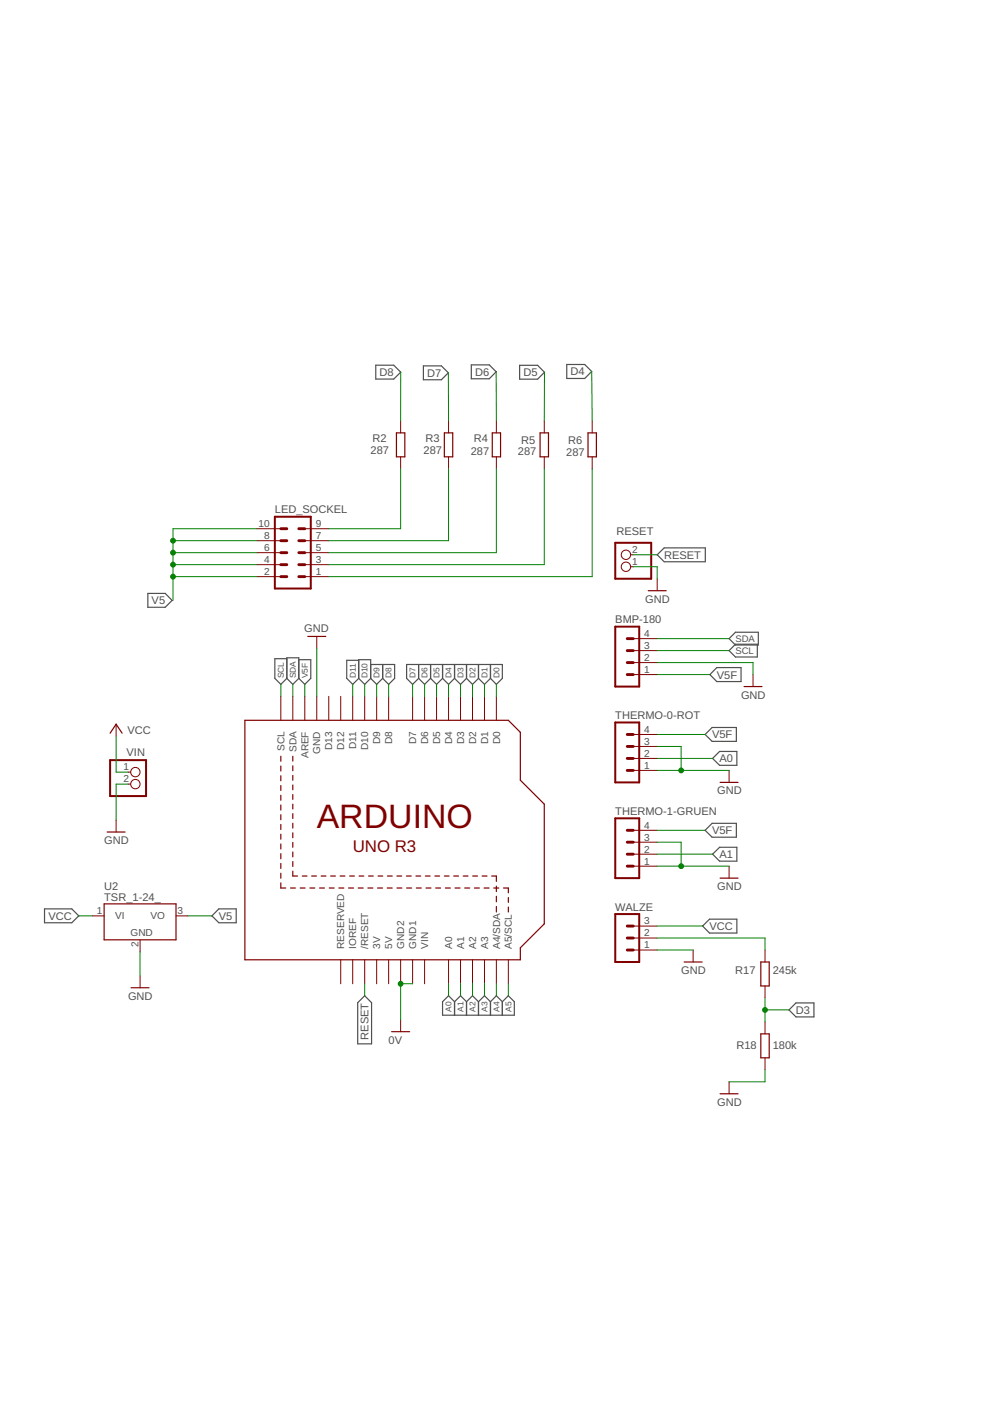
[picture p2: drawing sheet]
<svg xmlns="http://www.w3.org/2000/svg" width="210mm" height="297mm" viewBox="0 0 210 297" stroke-linecap="round" stroke-linejoin="round" font-family="sans-serif">
<g fill="none" stroke="#505050" stroke-width=".25">
<path d="M79.7 77.4h3.8l1.5 1.5-1.5 1.5h-3.8zM89.8 77.6h3.8l1.5 1.4-1.5 1.5h-3.8zM99.9 77.4h3.8l1.5 1.4-1.5 1.5h-3.8zM110.2 77.4h3.8l1.4 1.5-1.4 1.5h-3.8zM120.2 77.3h3.8l1.5 1.5-1.5 1.4h-3.8zM139.3 117.6l1.5-1.4h8.7v2.9h-8.7zM31.3 125.8h3.7l1.5 1.5-1.5 1.5h-3.7zM60.8 139.7h-2.5v4.1l1.2 1.3 1.3-1.3M63.4 139.9h2.5v3.9l-1.3 1.3-1.2-1.3M76.1 140h-2.6v3.8l1.3 1.3 1.3-1.3M154.6 135.4l1.3-1.4h4.9v2.8h-4.9zM154.6 137.9l1.3-1.3h4.7v2.7h-4.7z"/>
<path d="M60.8 143.8l1.3 1.3 1.3-1.3M60.8 143.8v-4.3h2.6v4.3M76.1 143.8v-3.9h2.5v3.9M76.1 143.8l1.2 1.3 1.3-1.3M78.6 140.9h5.1v2.9l-1.3 1.3-1.3-1.3M78.6 143.8l1.3 1.3 1.2-1.3M81.1 140.9v2.9M88.8 143.8l-1.3 1.3-1.3-1.3v-2.9h20.3v2.9l-1.3 1.3-1.2-1.3M88.8 143.8l1.2 1.3 1.3-1.3M88.8 140.9v2.9M91.3 143.8l1.3 1.3 1.2-1.3M91.3 140.9v2.9"/>
<path d="M93.8 140.9v2.9M93.8 143.8l1.3 1.3 1.3-1.3M96.4 140.9v2.9M96.4 143.8l1.2 1.3 1.3-1.3M98.9 140.9v2.9M98.9 143.8l1.3 1.3 1.3-1.3M101.5 140.9v2.9M101.5 143.8l1.2 1.3 1.3-1.3M104 140.9v2.9M151 154.2h5.1v3h-5.1l-1.5-1.5zM152 141.5h5.1v3h-5.1l-1.5-1.5zM152.6 159.3h3.6v3h-3.6l-1.5-1.5z"/>
<path d="M151 174.6h5.1v2.9h-5.1l-1.5-1.5zM9.4 192.7h5.8l1.5 1.5-1.5 1.4h-5.8zM46.4 192.7h3.7v2.9h-3.7l-1.5-1.4zM149 196.3l1.4-1.4h5.8v2.9h-5.8zM151.1 181.1l1.5-1.5h3.6v3h-3.6zM75.8 212.6l1.5-1.5 1.5 1.5v8.7h-3zM96.4 212.4l-1.3-1.3-1.3 1.3v2.8h15.3v-2.8l-1.3-1.3-1.3 1.3M96.4 212.4v2.8M96.4 212.4l1.2-1.3 1.3 1.3M98.9 212.4v2.8M98.9 212.4l1.3-1.3 1.3 1.3M101.5 212.4v2.8"/>
<path d="M101.5 212.4l1.2-1.3 1.3 1.3M104 212.4v2.8M104 212.4l1.2-1.3 1.3 1.3M106.5 212.4v2.8M167.3 214.1l1.5-1.5h3.8v3h-3.8z"/>
</g>
<g fill="none" stroke="#800000" stroke-width=".25">
<path d="M84.1 91.8h1.7v5.1h-1.7zM94.2 91.8h1.8v5.1h-1.8zM104.4 91.8h1.7v5.1h-1.7zM114.5 91.8h1.8v5.1h-1.8zM124.7 91.8h1.7v5.1h-1.7zM65.3 134.9h3.8M137.4 125.2h3.8M23.3 155.4l1.3-1.9 1.3 1.9M51.9 152.7h55.9l2.5 2.6v10.1l5.1 5.1v25.4l-5.1 5.1v2.5h-58.4zM157.8 145.6h3.8M22.7 176.4h3.8M59.5 160.3v1.1"/>
<path d="M59.5 162.4v1.1M59.5 164.5v1M59.5 166.5v1.1M59.5 168.6v1.1M59.5 170.7v1M59.5 172.7v1.1M59.5 174.8v1.1M59.5 176.9v1M59.5 178.9v1.1M62.1 160.3v1.1M62.1 162.4v1M62.1 164.4v1"/>
<path d="M62.1 166.4v1M62.1 168.5v1M62.1 170.5v1M62.1 172.5v1M62.1 174.5v1.1M62.1 176.6v1M62.1 178.6v1M152.7 165.9h3.8M22.1 191.6h15.2v7.7h-15.2zM59.5 181v1.1M59.5 183.1v1M59.5 185.1v1.1"/>
<path d="M59.5 187.2v1.1h1.1M61.6 188.3h1M62.1 180.6v1.1M62.1 182.7v1M62.1 184.7v1h1M63.6 188.3h1.1M64.1 185.7h1M65.7 188.3h1M66.1 185.7h1M67.8 188.3h1M68.1 185.7h1M69.8 188.3h1"/>
<path d="M70.1 185.7h1M71.8 188.3h1.1M72.1 185.7h1M73.9 188.3h1.1M74.1 185.7h1M75.9 188.3h1.1M76.1 185.7h1M78 188.3h1.1M78.1 185.7h1M80.1 188.3h1M80.2 185.7h1M82.1 188.3h1.1"/>
<path d="M82.1 185.7h1.1M84.2 188.3h1M84.2 185.7h1M86.2 185.7h1M86.2 188.3h1.1M88.2 185.7h1M88.3 188.3h1M90.2 185.7h1M90.3 188.3h1.1M92.2 185.7h1M92.4 188.3h1M94.2 185.7h1"/>
<path d="M94.4 188.3h1.1M96.2 185.7h1M96.5 188.3h1M98.2 185.7h1M98.5 188.3h1.1M100.2 185.7h1M100.6 188.3h1M102.2 185.7h1.1M102.6 188.3h1.1M104.2 185.7h1v1.2M104.7 188.3h1M105.2 187.9v1.1"/>
<path d="M105.2 190v1.2M105.2 192.2v1.2M106.7 188.3h1.1v1M107.8 190.3v1M107.8 192.3v1.1M152.7 186.2h3.8M27.8 209.4h3.8M83 218.7h3.8M145.1 204h3.8M161.3 204h1.8v5h-1.8zM161.3 219.2h1.8v5.1h-1.8zM152.7 231.9h3.8"/>
</g>
<g fill="none" stroke="#800000" stroke-width=".21">
<path d="M84.9 89.2v2.6M84.9 96.9v2.5M95.1 89.2v2.6M95.1 96.9v2.5M105.2 89.2v2.6M105.2 96.9v2.5M115.4 89.2v2.6M115.4 96.9v2.5M125.6 89.2v2.6M125.6 96.9v2.5M54.5 119.7h5M54.5 117.2h5"/>
<path d="M54.5 114.6h5M54.5 112.1h5M64.6 119.7h5.1M64.6 117.2h5.1M64.6 114.6h5.1M64.6 112.1h5.1M133.7 117.6h.6M54.5 122.3h5M64.6 122.3h5.1M67.2 134.9v2.6M133.7 120.2h.6M134.3 137.9h5"/>
<path d="M134.3 135.4h5M139.3 122.7v2.5M24.6 153.5v2.6M59.5 147.6v5.1M62.1 147.6v5.1M64.6 147.6v5.1M67.2 147.6v5.1M69.7 147.6v5.1M72.2 147.6v5.1M74.8 147.6v5.1M77.3 147.6v5.1M79.9 147.6v5.1"/>
<path d="M82.4 147.6v5.1M87.5 147.6v5.1M90 147.6v5.1M92.6 147.6v5.1M95.1 147.6v5.1M97.6 147.6v5.1M100.2 147.6v5.1M102.7 147.6v5.1M105.2 147.6v5.1M134.3 158.3h5M134.3 155.7h5M134.3 143h5"/>
<path d="M134.3 140.5h5M159.7 143v2.6M24.6 173.9v2.5M27.2 163.7h.5M27.2 166.2h.5M134.3 178.6h5M134.3 176h5M134.3 163.3h5M134.3 160.8h5M154.6 163.3v2.6M19.5 194.2h2.6M29.7 199.3v2.5"/>
<path d="M37.3 194.2h2.6M134.3 183.6h5M134.3 181.1h5M134.3 198.9h5M134.3 196.3h5M154.6 183.6v2.6M29.7 206.9v2.5M72.2 203.5v5.1M74.8 203.5v5.1M77.3 203.5v5.1M79.9 203.5v5.1M82.4 203.5v5.1"/>
<path d="M84.9 203.5v5.1M84.9 216.2v2.5M87.5 203.5v5.1M90 203.5v5.1M95.1 203.5v5.1M97.6 203.5v5.1M100.2 203.5v5.1M102.7 203.5v5.1M105.2 203.5v5.1M107.8 203.5v5.1M134.3 201.4h5M147 201.4v2.6"/>
<path d="M162.2 201.4v2.6M162.2 209v2.6M162.2 216.7v2.5M154.6 229.4v2.5M162.2 224.3v2.5"/>
<circle cx="132.7" cy="117.6" r=".99"/>
<circle cx="132.7" cy="120.2" r=".99"/>
<circle cx="28.7" cy="163.7" r=".99"/>
<circle cx="28.7" cy="166.2" r=".99"/>
</g>
<path d="M58.3 109.6h7.6v15.2h-7.6zM130.5 115.1h7.6v7.6h-7.6zM130.5 132.9h5v12.7h-5zM130.5 153.2h5v12.7h-5zM23.3 161.2h7.7v7.6h-7.7zM130.5 173.5h5v12.7h-5zM130.5 193.8h5v10.2h-5z" fill="none" stroke="#800000" stroke-width=".42"/>
<g fill="none" stroke="#800000" stroke-width=".61">
<path d="M59.5 117.2h1.3M59.5 119.7h1.3M59.5 112.1h1.3M59.5 114.6h1.3M63.4 117.2h1.2M63.4 119.7h1.2M63.4 112.1h1.2M63.4 114.6h1.2M59.5 122.3h1.3M63.4 122.3h1.2M133 137.9h1.3M133 135.4h1.3"/>
<path d="M133 158.3h1.3M133 155.7h1.3M133 140.5h1.3M133 143h1.3M133 178.6h1.3M133 176h1.3M133 160.8h1.3M133 163.3h1.3M133 181.1h1.3M133 183.6h1.3M133 196.3h1.3M133 198.9h1.3"/>
<path d="M133 201.4h1.3"/>
</g>
<g fill="none" stroke="#008000" stroke-width=".21">
<path d="M85 78.9l-.1 10.3M95.1 79v10.2M105.2 78.8v10.4M115.4 78.9v10.3M125.5 78.8l.1 10.4M84.9 99.4v12.7h-15.2M95.1 99.4v15.2h-25.4M105.2 99.4v17.8h-35.5M115.4 99.4v20.3h-45.7M125.6 99.4v22.9h-55.9M36.7 114.6h17.8M36.7 117.2h17.8"/>
<path d="M36.7 119.7h17.8M54.5 112.1h-17.8v15.2M134.3 117.6h5M36.7 122.3h17.8M67.2 137.5v10.1M134.3 120.2h5v2.5M139.3 135.4h15.3M139.3 137.9h15.3M24.6 156.1v7.6h2.6M59.5 145.1v2.5M62.1 145.1v2.5M64.6 145.1v2.5"/>
<path d="M74.8 145.1v2.5M77.3 145.1v2.5M79.9 145.1v2.5M82.4 145.1v2.5M87.5 145.1v2.5M90 145.1v2.5M92.6 145.1v2.5M95.1 145.1v2.5M97.6 145.1v2.5M100.2 145.1v2.5M102.7 145.1v2.5M105.2 145.1v2.5"/>
<path d="M139.3 158.3h5.1v5M139.3 140.5h20.4v2.5M139.3 143h11.2M139.3 155.7h10.2M27.2 166.2h-2.6v7.7M139.3 178.6h5.1v5M139.3 163.3h15.3M139.3 160.8h11.8M139.3 176h10.2M16.7 194.2h2.8M39.9 194.2h5M139.3 183.6h15.3"/>
<path d="M139.3 198.9h22.9v2.5M139.3 181.1h11.8M139.3 196.3h9.7M29.7 201.8v5.1M77.3 208.6v2.5M87.5 208.6h-2.6v7.6M95.1 208.6v2.5M97.6 208.6v2.5M100.2 208.6v2.5M102.7 208.6v2.5M105.2 208.6v2.5M107.8 208.6v2.5"/>
<path d="M139.3 201.4h7.7M162.2 211.6v5.1M162.2 214.1h5.1M162.2 226.8v2.6h-7.6"/>
</g>
<g fill="#008000" stroke="#008000" stroke-width=".21">
<circle cx="84.9" cy="208.6" r=".51"/>
<circle cx="144.4" cy="183.6" r=".51"/>
<circle cx="144.4" cy="163.3" r=".51"/>
<circle cx="162.2" cy="214.1" r=".51"/>
<circle cx="36.7" cy="114.6" r=".51"/>
<circle cx="36.7" cy="117.2" r=".51"/>
<circle cx="36.7" cy="119.7" r=".51"/>
<circle cx="36.7" cy="122.3" r=".51"/>
</g>
<text font-size="7.2" fill="#800000" x="67.2" y="175.6">ARDUINO</text>
<text font-size="3.6" fill="#800000" x="74.8" y="180.7">UNO R3</text>
<g font-size="2.3" fill="#505050">
<text x="80.5" y="79.7">D8</text>
<text x="90.6" y="79.9">D7</text>
<text x="100.7" y="79.7">D6</text>
<text x="111" y="79.8">D5</text>
<text x="121" y="79.6">D4</text>
<text x="79" y="93.8">R2</text>
<text x="90.2" y="93.7">R3</text>
<text x="100.5" y="93.7">R4</text>
<text x="110.5" y="94.1">R5</text>
<text x="120.5" y="94.2">R6</text>
<text x="78.6" y="96.3">287</text>
<text x="89.8" y="96.4">287</text>
<text x="99.8" y="96.4">287</text>
<text x="109.8" y="96.5">287</text>
<text x="120.1" y="96.6">287</text>
<text x="58.3" y="108.8">LED_SOCKEL</text>
<text x="130.7" y="113.5">RESET</text>
<text x="140.8" y="118.5">RESET</text>
<text x="32.1" y="128.1">V5</text>
<text x="136.8" y="127.8">GND</text>
<text x="64.5" y="134.1">GND</text>
<text x="130.5" y="132.1">BMP-180</text>
<text x="152" y="143.9">V5F</text>
<text x="157.1" y="148.1">GND</text>
<text x="27" y="155.7">VCC</text>
<text x="130.5" y="152.4">THERMO-0-ROT</text>
<text x="26.8" y="160.3">VIN</text>
<text x="151" y="156.6">V5F</text>
<text x="152.6" y="161.6">A0</text>
<text x="130.5" y="172.7">THERMO-1-GRUEN</text>
<text x="152" y="168.4">GND</text>
<text x="22.1" y="178.9">GND</text>
<text x="151" y="176.9">V5F</text>
<text x="152.6" y="181.9">A1</text>
<text x="22.1" y="191">TSR_1-24_</text>
<text x="22.1" y="188.7">U2</text>
<text x="152" y="188.7">GND</text>
<text x="10.3" y="195">VCC</text>
<text x="46.4" y="195">V5</text>
<text x="130.5" y="193">WALZE</text>
<text x="150.4" y="197.2">VCC</text>
<text x="144.4" y="206.5">GND</text>
<text x="155.9" y="206.5">R17</text>
<text x="163.8" y="206.5">245k</text>
<text x="27.2" y="212">GND</text>
<text x="168.8" y="215">D3</text>
<text x="78.1" y="220.4" transform="rotate(-90 78.1 220.4)">RESET</text>
<text x="82.4" y="221.3">0V</text>
<text x="156.1" y="222.5">R18</text>
<text x="163.8" y="222.4">180k</text>
<text x="152" y="234.4">GND</text>
</g>
<g font-size="2.1" fill="#505050">
<text x="54.8" y="111.7">10</text>
<text x="67" y="111.7">9</text>
<text x="56" y="119.4">4</text>
<text x="56" y="116.8">6</text>
<text x="56" y="114.3">8</text>
<text x="67" y="119.4">3</text>
<text x="67" y="116.8">5</text>
<text x="67" y="114.3">7</text>
<text x="134.1" y="119.8">1</text>
<text x="134.1" y="117.3">2</text>
<text x="56" y="121.9">2</text>
<text x="67" y="121.9">1</text>
<text x="136.6" y="137.6">3</text>
<text x="136.6" y="135">4</text>
<text x="136.6" y="142.7">1</text>
<text x="136.6" y="140.1">2</text>
<text x="136.6" y="155.4">4</text>
<text x="60.3" y="159.2" transform="rotate(-90 60.3 159.2)">SCL</text>
<text x="62.8" y="159.4" transform="rotate(-90 62.8 159.4)">SDA</text>
<text x="65.4" y="160.7" transform="rotate(-90 65.4 160.7)">AREF</text>
<text x="67.9" y="159.8" transform="rotate(-90 67.9 159.8)">GND</text>
<text x="70.5" y="159" transform="rotate(-90 70.5 159)">D13</text>
<text x="73" y="159" transform="rotate(-90 73 159)">D12</text>
<text x="75.5" y="158.8" transform="rotate(-90 75.5 158.8)">D11</text>
<text x="78.1" y="159" transform="rotate(-90 78.1 159)">D10</text>
<text x="80.6" y="157.8" transform="rotate(-90 80.6 157.8)">D9</text>
<text x="83.2" y="157.8" transform="rotate(-90 83.2 157.8)">D8</text>
<text x="88.2" y="157.8" transform="rotate(-90 88.2 157.8)">D7</text>
<text x="90.8" y="157.8" transform="rotate(-90 90.8 157.8)">D6</text>
<text x="93.3" y="157.8" transform="rotate(-90 93.3 157.8)">D5</text>
<text x="95.9" y="157.8" transform="rotate(-90 95.9 157.8)">D4</text>
<text x="98.4" y="157.8" transform="rotate(-90 98.4 157.8)">D3</text>
<text x="100.9" y="157.8" transform="rotate(-90 100.9 157.8)">D2</text>
<text x="103.5" y="157.8" transform="rotate(-90 103.5 157.8)">D1</text>
<text x="106" y="157.8" transform="rotate(-90 106 157.8)">D0</text>
<text x="136.6" y="160.4">2</text>
<text x="136.6" y="157.9">3</text>
<text x="26.2" y="163.4">1</text>
<text x="26.2" y="165.9">2</text>
<text x="136.6" y="163">1</text>
<text x="136.6" y="178.2">3</text>
<text x="136.6" y="175.7">4</text>
<text x="136.6" y="183.3">1</text>
<text x="136.6" y="180.8">2</text>
<text x="20.5" y="193.8">1</text>
<text x="24.4" y="194.9">VI</text>
<text x="31.9" y="194.9">VO</text>
<text x="37.7" y="193.8">3</text>
<text x="136.6" y="196">3</text>
<text x="27.7" y="198.5">GND</text>
<text x="29.3" y="200.8" transform="rotate(-90 29.3 200.8)">2</text>
<text x="73" y="201.2" transform="rotate(-90 73 201.2)">RESERVED</text>
<text x="75.5" y="201.2" transform="rotate(-90 75.5 201.2)">IOREF</text>
<text x="78.1" y="201.2" transform="rotate(-90 78.1 201.2)">/RESET</text>
<text x="80.6" y="201.2" transform="rotate(-90 80.6 201.2)">3V</text>
<text x="83.2" y="201.2" transform="rotate(-90 83.2 201.2)">5V</text>
<text x="85.7" y="201.2" transform="rotate(-90 85.7 201.2)">GND2</text>
<text x="88.2" y="201.2" transform="rotate(-90 88.2 201.2)">GND1</text>
<text x="90.8" y="201.2" transform="rotate(-90 90.8 201.2)">VIN</text>
<text x="95.9" y="201.2" transform="rotate(-90 95.9 201.2)">A0</text>
<text x="98.4" y="201.2" transform="rotate(-90 98.4 201.2)">A1</text>
<text x="100.9" y="201.2" transform="rotate(-90 100.9 201.2)">A2</text>
<text x="103.5" y="201.2" transform="rotate(-90 103.5 201.2)">A3</text>
<text x="106" y="201.2" transform="rotate(-90 106 201.2)">A4/SDA</text>
<text x="108.6" y="201.2" transform="rotate(-90 108.6 201.2)">A5/SCL</text>
<text x="136.6" y="201.1">1</text>
<text x="136.6" y="198.5">2</text>
</g>
<g font-size="2" fill="#505050">
<text x="155.9" y="136.1">SDA</text>
<text x="155.9" y="138.7">SCL</text>
</g>
<g font-size="1.8" fill="#505050">
<text x="60.2" y="143.8" transform="rotate(-90 60.2 143.8)">SCL</text>
<text x="62.7" y="143.8" transform="rotate(-90 62.7 143.8)">SDA</text>
<text x="65.3" y="143.8" transform="rotate(-90 65.3 143.8)">V5F</text>
<text x="75.4" y="143.8" transform="rotate(-90 75.4 143.8)">D11</text>
<text x="77.9" y="143.8" transform="rotate(-90 77.9 143.8)">D10</text>
<text x="80.5" y="143.8" transform="rotate(-90 80.5 143.8)">D9</text>
<text x="83" y="143.8" transform="rotate(-90 83 143.8)">D8</text>
<text x="88.1" y="143.8" transform="rotate(-90 88.1 143.8)">D7</text>
<text x="90.6" y="143.8" transform="rotate(-90 90.6 143.8)">D6</text>
<text x="93.2" y="143.8" transform="rotate(-90 93.2 143.8)">D5</text>
<text x="95.7" y="143.8" transform="rotate(-90 95.7 143.8)">D4</text>
<text x="98.3" y="143.8" transform="rotate(-90 98.3 143.8)">D3</text>
<text x="100.8" y="143.8" transform="rotate(-90 100.8 143.8)">D2</text>
<text x="103.3" y="143.8" transform="rotate(-90 103.3 143.8)">D1</text>
<text x="105.9" y="143.8" transform="rotate(-90 105.9 143.8)">D0</text>
<text x="95.7" y="214.6" transform="rotate(-90 95.7 214.6)">A0</text>
<text x="98.3" y="214.6" transform="rotate(-90 98.3 214.6)">A1</text>
<text x="100.8" y="214.6" transform="rotate(-90 100.8 214.6)">A2</text>
<text x="103.3" y="214.6" transform="rotate(-90 103.3 214.6)">A3</text>
<text x="105.9" y="214.6" transform="rotate(-90 105.9 214.6)">A4</text>
<text x="108.4" y="214.6" transform="rotate(-90 108.4 214.6)">A5</text>
</g>
</svg>
